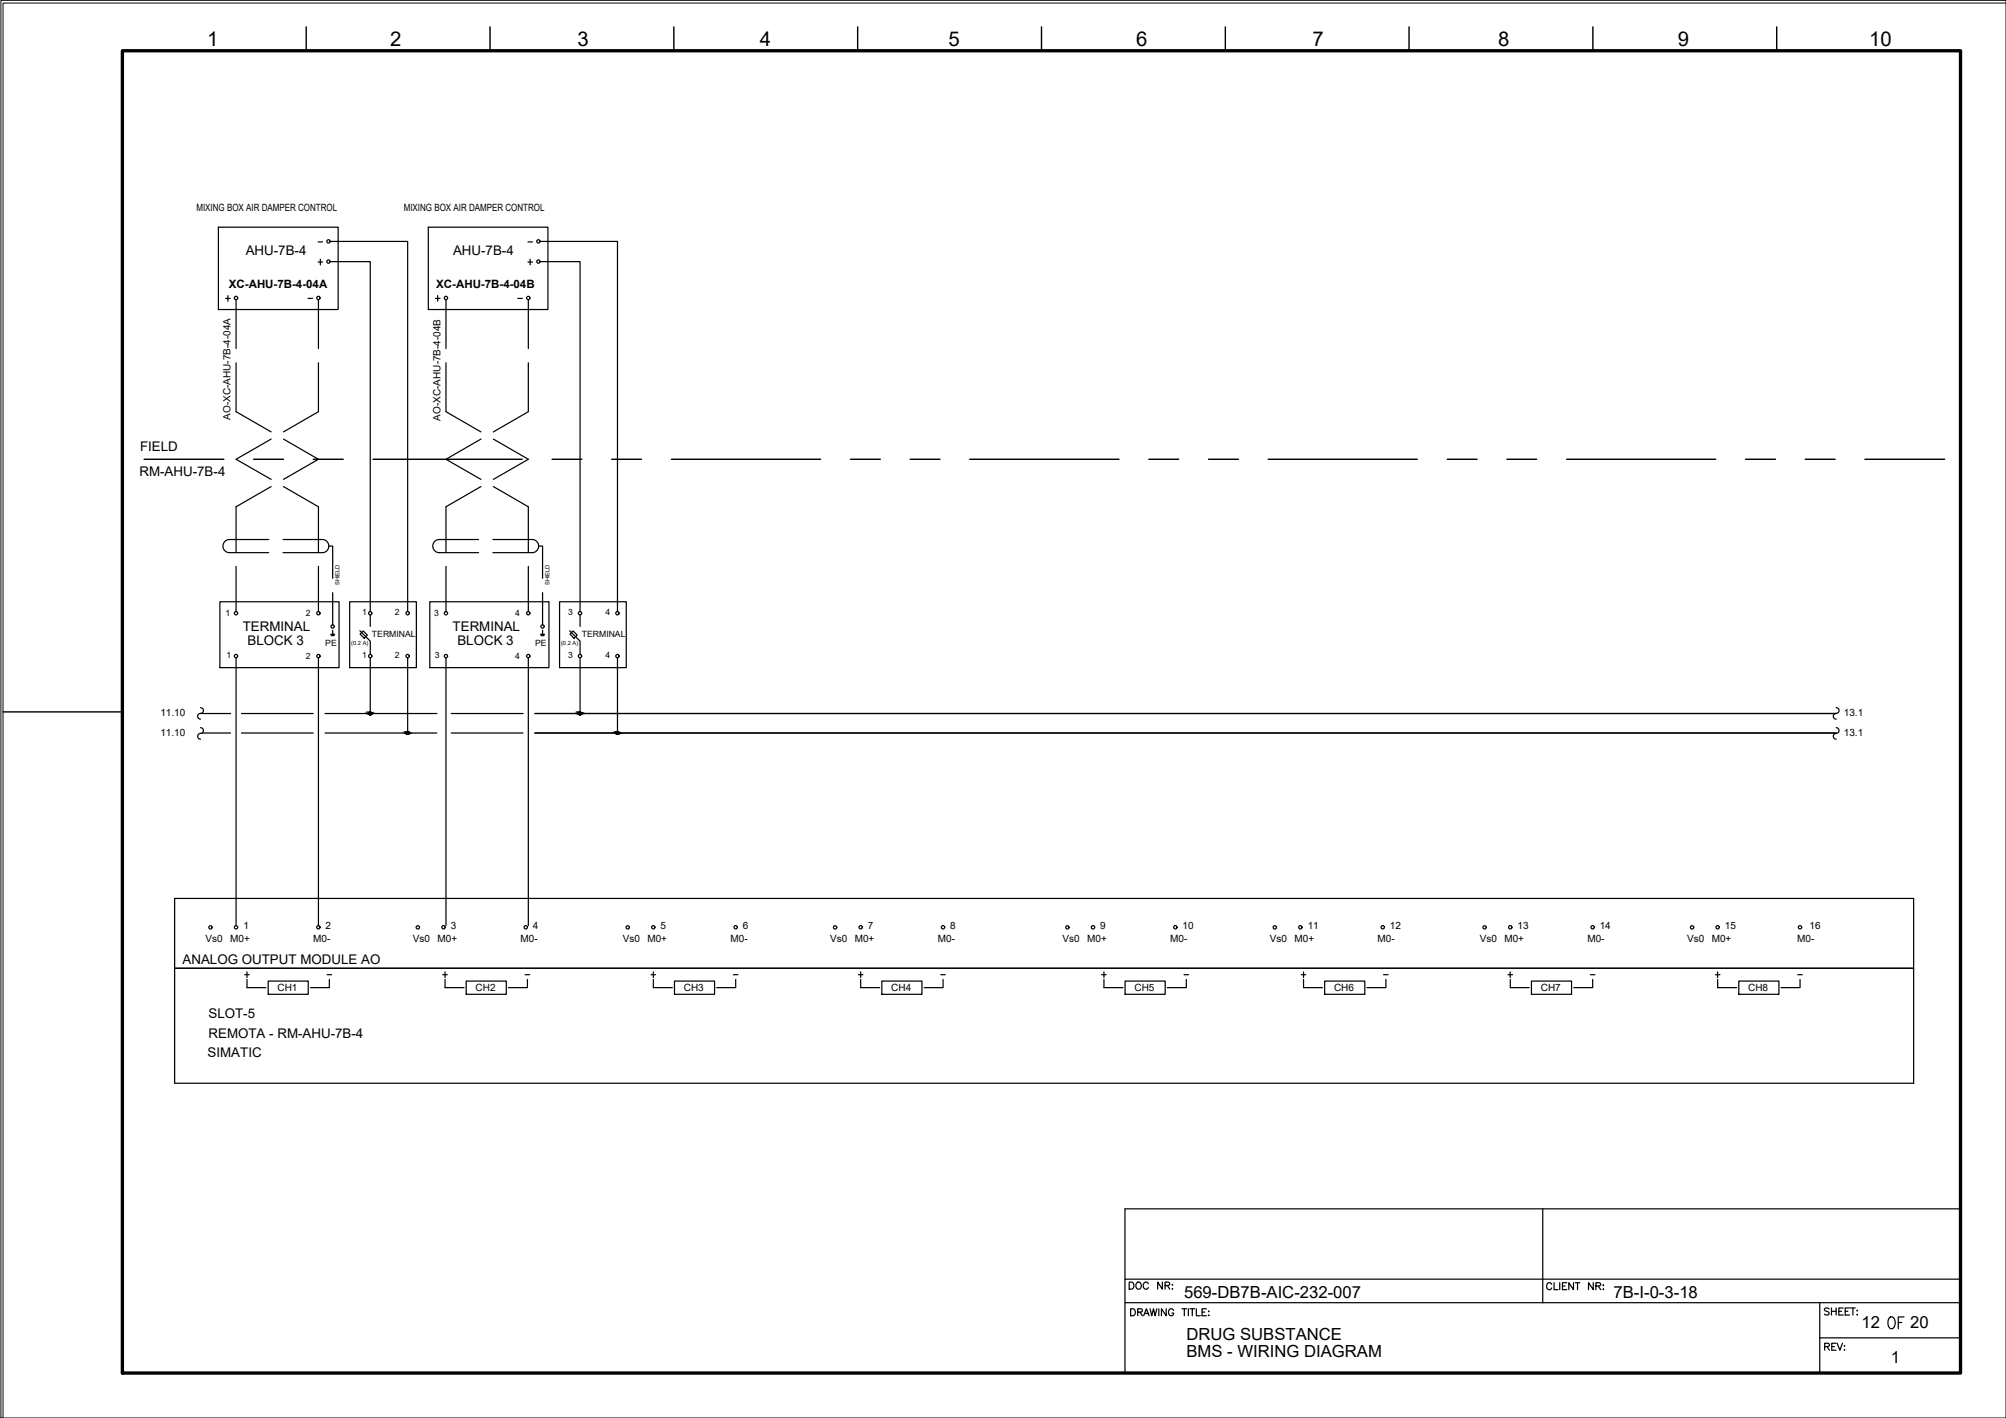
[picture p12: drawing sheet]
<svg xmlns="http://www.w3.org/2000/svg" width="420mm" height="297mm" viewBox="0 0 420 297" stroke-linecap="round" stroke-linejoin="round" font-family="sans-serif">
<!-- layer: G-TTLB-TTLB -->
<path d="M25.6 10.6h385v277h-385z" fill="none" stroke="#000" stroke-width=".7"/>
<!-- layer: G-TTLB-OTLN -->
<path d="M420.1 .6h-419.5v296.4" fill="none" stroke="#000" stroke-width=".21"/>
<!-- layer: G-TTLB-INDX -->
<path d="M64.1 5.6v5M102.6 5.6v5M141.1 5.6v5M179.6 5.6v5M218.1 5.6v5M256.6 5.6v5M295.1 5.6v5M333.6 5.6v5M372.1 5.6v5M.6 149.1h25" fill="none" stroke="#000" stroke-width=".3"/>
<!-- layer: LGSP IA4$0$LG_PLOT -->
<path d="M323.1 253.2v19.7M235.6 268h175M235.6 272.9h175M381.1 272.9v14.7M235.6 287.6h175M381.1 280.3h29.5" fill="none" stroke="#000" stroke-width=".25"/>
<!-- layer: LG_PLOT -->
<g fill="none" stroke="#000" stroke-width=".25">
<path d="M410.6 253.2h-175v34.4M236.8 274.2h.5a.78 .78 0 0 1 .5 .7 .78 .78 0 0 1-.5 .7h-.5zM238.3 274.9l.8-.1 .1-.5-.9-.1v1.4M238.8 274.9l.5 .7M239.5 275.6l.6-1.4 .6 1.4M239.8 275.1h.7M240.9 274.2l.3 1.4 .4-1.4 .3 1.4 .4-1.4M242.7 274.2v1.4M244.3 274.2v1.4l-1-1.4v1.4M245.8 274.5a.55 .55 0 0 0-.6-.3 .55 .55 0 0 0-.4 .5v.4a.53 .53 0 0 0 .5 .5 .53 .53 0 0 0 .5-.5h-.4M247.6 274.2h.9M248.1 274.2v1.4"/>
<path d="M248.9 274.2v1.4M249.2 274.2h1M249.7 274.2v1.4M250.6 274.2v1.4h.8M251.8 274.9h.5M252.7 274.2h-.9v1.4h.9M253.1 275.6h.1zM253.2 274.6v.2zM325 269a.54 .54 0 0 0-.6-.3 .54 .54 0 0 0-.4 .5v.4a.54 .54 0 0 0 .4 .6 .54 .54 0 0 0 .6-.4M325.5 268.7v1.5h.8M326.7 268.7v1.5M327.3 269.4h.5"/>
<path d="M328.2 268.7h-.9v1.5h.9M329.6 268.7v1.5l-1-1.5v1.5M329.9 268.7h1M330.4 268.7v1.5M333.7 268.7v1.5l-1-1.5v1.5M334.3 269.4l.8-.1 .2-.3-.4-.3h-.6v1.5M334.8 269.4l.5 .8M335.7 269.2h.2zM335.7 270.1h.2zM383.1 274.2a.54 .54 0 0 0-.5-.2 .54 .54 0 0 0-.5 .3l1 .7v.3l-.3 .2-.7-.2M383.6 274v1.5M383.6 274.7h1"/>
<path d="M384.6 274v1.5M385.1 274.7h.6M386.1 274h-1v1.5h1M386.5 274.7h.5M387.4 274h-.9v1.5h.9M387.6 274h1M388.1 274v1.5M389 274.5v.1zM389 275.3v.2zM382.2 282.1l.8-.1 .2-.3-.4-.3h-.6v1.4M382.7 282.1l.5 .7M383.7 282.1h.5"/>
<path d="M384.6 281.4h-.9v1.4h.9M384.8 281.4l.6 1.4 .5-1.4M386.3 281.9h.1zM386.3 282.8h.1z"/>
</g>
<!-- layer: I_LIMIT_LINE -->
<g fill="none" stroke="#000" stroke-width=".3">
<path d="M30.2 96.2h16.7M53.1 96.2h6.3M65.6 96.2h6.3M78.1 96.2h31.3M115.6 96.2h6.3M128.1 96.2h6.3M140.6 96.2h31.3M178.1 96.2h6.3M190.6 96.2h6.3M203.1 96.2h31.3M240.6 96.2h6.3M253.1 96.2h6.3"/>
<path d="M265.6 96.2h31.3M303.1 96.2h6.3M315.6 96.2h6.3M328.1 96.2h31.3M365.6 96.2h6.3M378.1 96.2h6.3M390.6 96.2h16.7"/>
</g>
<!-- layer: 0 -->
<g fill="none" stroke="#000" stroke-width=".25">
<path d="M69.2 54.8h8.4v73.3M69.2 50.6h16.2v77.5M113.1 54.8h8.4v73.3M113.1 50.6h16.2v77.5M77.6 137.8v11.7M85.4 137.8v15.8M121.5 137.8v11.7M129.3 137.8v15.8M42 149.5h6.3M42.4 153.6h5.9M50.6 149.5h15M50.6 153.6h15"/>
<path d="M68.1 149.5h23.4M68.1 153.6h23.4M94.5 149.5h15.1M94.5 153.6h15.1M112 149.5h272.6M112 153.6h272.6M400.8 188.2v38.7"/>
<circle cx="77.5" cy="149.5" r=".31"/>
<circle cx="85.4" cy="153.5" r=".31"/>
<circle cx="121.5" cy="149.5" r=".31"/>
<circle cx="129.3" cy="153.5" r=".31"/>
</g>
<!-- layer: I_DATA -->
<g fill="none" stroke="#000" stroke-width=".25">
<path d="M45.7 47.6h25.1v17.2h-25.1zM66.6 54.9h1M67.1 54.3v1.2M89.7 47.6h25.1v17.2h-25.1zM110.6 54.9h.9M111 54.3v1.2M91.2 62.5h1M91.7 61.9v1.2M46.1 126.1h24.9v13.8h-24.9zM69.3 132.9h.8M69.3 133h.7M69.4 133.1h.6"/>
<path d="M69.7 132v.9M73.2 126.1h14v13.8h-14zM90 126.1h25v13.8h-25zM113.2 132.9h.8M113.3 133h.7M113.4 133.1h.5M113.6 132v.9M117.2 126.1h14v13.8h-14zM400.8 188.2h-364.2v38.7h364.2M36.6 202.8h364.2M51.3 204.2h.9M51.7 205.2v1.7h4"/>
<path d="M51.7 203.6v1.2M56.2 205.5h8.4v2.8h-8.4zM69 205.2v1.7h-4M93.2 206.9h4M97.6 205.5h8.4v2.8h-8.4zM110.5 205.2v1.7h-4M136.8 206.9h4M141.3 205.5h8.4v2.8h-8.4zM154.1 205.2v1.7h-4M180.3 206.9h4M184.7 205.5h8.4v2.8h-8.4zM197.5 205.2v1.7h-4"/>
<path d="M230.7 204.2h1M231.2 203.6v1.2M231.2 205.2v1.7h4M235.6 205.5h8.5v2.8h-8.5zM248.5 205.2v1.7h-4M272.5 204.2h1M273 205.2v1.7h4M273 203.6v1.2M277.5 205.5h8.4v2.8h-8.4zM290.3 205.2v1.7h-4M315.8 204.2h1M316.3 203.6v1.2"/>
<path d="M316.3 205.2v1.7h4M320.8 205.5h8.4v2.8h-8.4zM333.6 205.2v1.7h-4M359.3 204.2h.9M359.7 203.6v1.2M359.8 205.2v1.7h3.9M364.2 205.5h8.4v2.8h-8.4zM377 205.2v1.7h-4"/>
<circle cx="68.8" cy="54.8" r=".35"/>
<circle cx="112.8" cy="54.8" r=".35"/>
<circle cx="93.4" cy="62.4" r=".35"/>
<circle cx="49.4" cy="128.5" r=".35"/>
<circle cx="49.4" cy="137.4" r=".35"/>
<circle cx="66.7" cy="128.5" r=".35"/>
<circle cx="66.7" cy="137.4" r=".35"/>
<circle cx="69.7" cy="131.2" r=".35"/>
<circle cx="77.5" cy="128.5" r=".35"/>
<circle cx="77.5" cy="137.4" r=".35"/>
<circle cx="85.4" cy="137.4" r=".35"/>
<circle cx="85.4" cy="128.5" r=".35"/>
<circle cx="93.4" cy="137.4" r=".35"/>
<circle cx="93.4" cy="128.5" r=".35"/>
<circle cx="110.6" cy="128.5" r=".35"/>
<circle cx="110.6" cy="137.4" r=".35"/>
<circle cx="113.6" cy="131.2" r=".35"/>
<circle cx="121.5" cy="128.5" r=".35"/>
<circle cx="121.5" cy="137.4" r=".35"/>
<circle cx="129.3" cy="128.5" r=".35"/>
<circle cx="129.3" cy="137.4" r=".35"/>
<circle cx="44.1" cy="194.3" r=".35"/>
<circle cx="49.4" cy="194.2" r=".35"/>
<circle cx="66.7" cy="194.2" r=".35"/>
<circle cx="87.5" cy="194.3" r=".35"/>
<circle cx="92.9" cy="194.2" r=".35"/>
<circle cx="110.1" cy="194.2" r=".35"/>
<circle cx="131.5" cy="194.3" r=".35"/>
<circle cx="136.8" cy="194.2" r=".35"/>
<circle cx="154.1" cy="194.2" r=".35"/>
<circle cx="174.9" cy="194.3" r=".35"/>
<circle cx="180.3" cy="194.2" r=".35"/>
<circle cx="197.5" cy="194.2" r=".35"/>
<circle cx="223.6" cy="194.3" r=".35"/>
<circle cx="228.9" cy="194.2" r=".35"/>
<circle cx="246.2" cy="194.2" r=".35"/>
<circle cx="267" cy="194.3" r=".35"/>
<circle cx="272.4" cy="194.2" r=".35"/>
<circle cx="289.6" cy="194.2" r=".35"/>
<circle cx="310.9" cy="194.3" r=".35"/>
<circle cx="316.3" cy="194.2" r=".35"/>
<circle cx="333.6" cy="194.2" r=".35"/>
<circle cx="354.4" cy="194.3" r=".35"/>
<circle cx="359.8" cy="194.2" r=".35"/>
<circle cx="377" cy="194.2" r=".35"/>
</g>
<!-- layer: I_TABS -->
<g fill="none" stroke="#000" stroke-width=".25">
<path d="M49.4 62.8v10.2M49.4 76v10.2l7.4 4.3M66.7 62.8v10.2M66.7 76v10.2l-7.3 4.3M93.4 62.8v10.2M93.4 76v10.2l7.3 4.3M110.7 62.8v10.2M110.7 76v10.2l-7.4 4.3M56.8 92l-7.4 4.2 7.4 4.2M59.4 92l7.3 4.2-7.3 4.2M100.7 92l-7.3 4.2 7.3 4.2M103.3 92l7.4 4.2-7.4 4.2"/>
<path d="M49.4 118.6v9.5M56.3 113h-8.2a1.38 1.38 0 0 0-1.4 1.4 1.38 1.38 0 0 0 1.4 1.4h8.2M56.8 101.9l-7.4 4.3v9.4M59.3 113h8.2a1.38 1.38 0 0 1 1.4 1.4 1.38 1.38 0 0 1-1.4 1.4h-8.2M59.4 101.9l7.3 4.3v9.4M66.7 118.6v9.5M68.9 114.4h.8v6.7M93.4 118.6v9.5M100.2 113h-8.2a1.38 1.38 0 0 0-1.3 1.4 1.38 1.38 0 0 0 1.3 1.4h8.2M100.7 101.9l-7.3 4.3v9.4M103.2 113h8.2a1.38 1.38 0 0 1 1.4 1.4 1.38 1.38 0 0 1-1.4 1.4h-8.2M103.3 101.9l7.4 4.3v9.4"/>
<path d="M110.7 118.6v9.5M112.8 114.4h.8v6.7M49.4 137.8v56.1M66.7 137.8v56.1M69.7 124.1v6.8M93.4 137.8v56.1M110.7 137.8v56.1M113.6 124.1v6.8M42 148.2a.64 .64 0 0 1 .6 .8 .64 .64 0 0 1-.8 .5 .6 .6 0 0 0-.4 .7 .6 .6 0 0 0 .6 .5M42 152.4a.64 .64 0 0 1 .6 .8 .64 .64 0 0 1-.8 .5 .6 .6 0 0 0-.4 .7 .6 .6 0 0 0 .6 .4M384.6 148.2a.64 .64 0 0 1 .6 .8 .64 .64 0 0 1-.8 .5 .6 .6 0 0 0-.4 .7 .6 .6 0 0 0 .6 .5M384.6 152.4a.64 .64 0 0 1 .6 .8 .64 .64 0 0 1-.8 .5 .6 .6 0 0 0-.4 .7 .6 .6 0 0 0 .6 .4"/>
</g>
<!-- layer: EI-CTRL -->
<path d="M75.4 132.1l2.2 2.2v2.8M75.4 132.8l.7-.6 .8 .8-.6 .7zM77.6 128.8v2.4M119.3 132.1l2.2 2.2v2.8M119.4 132.8l.6-.6 .9 .8-.7 .7zM121.5 128.8v2.4" fill="none" stroke="#000" stroke-width=".25"/>
<!-- layer: 0 -->
<g fill="#000" stroke="#000" stroke-width=".21">
<path d="M77.4 149.2h.2zM85.3 153.3h.1zM121.3 149.2h.2zM129.2 153.3h.1z"/>
<path d="M77.4 149.2h.2zM77.4 149.2h.2z"/>
<path d="M77.4 149.2h.2zM77.4 149.2h.2z"/>
<path d="M77.4 149.2l.2 .1zM77.3 149.3h.3z"/>
<path d="M77.3 149.3h.3zM77.3 149.3h.3z"/>
<path d="M77.3 149.3l.3 .1zM77.3 149.3l.3 .1z"/>
<path d="M77.3 149.4h.3zM77.3 149.4h.3z"/>
<path d="M77.3 149.4l.3 .1zM77.3 149.4l.3 .1z"/>
<path d="M77.5 149.7h.1zM77.5 149.7l.1 .1z"/>
<path d="M77.6 149.2h.1zM77.6 149.2h.1z"/>
<path d="M77.6 149.2h.1zM77.6 149.2h.1z"/>
<path d="M77.4 149.7h.3zM77.4 149.7h.2z"/>
<path d="M77.6 149.2h.1zM77.6 149.2h.1z"/>
<path d="M77.4 149.7h.3zM77.4 149.7h.3z"/>
<path d="M77.6 149.2l.2 .1zM77.6 149.2l.2 .1z"/>
<path d="M77.3 149.7h.5zM77.3 149.7h.4z"/>
<path d="M77.6 149.3h.2zM77.6 149.3h.2z"/>
<path d="M77.6 149.3l.2 .1zM77.6 149.3l.2 .1z"/>
<path d="M77.3 149.6h.5zM77.3 149.6l.5 .1z"/>
<path d="M77.6 149.4h.3zM77.6 149.4h.3z"/>
<path d="M77.3 149.6h.5zM77.3 149.6h.5z"/>
<path d="M77.6 149.4l.3 .1zM77.6 149.4l.3 .1z"/>
<path d="M77.3 149.5h.6zM77.3 149.5h.6z"/>
<path d="M77.3 149.5h.6zM77.3 149.5l.5 .1z"/>
<path d="M85.3 153.3h.1zM85.2 153.3h.2z"/>
<path d="M85.2 153.3h.2zM85.2 153.3h.2z"/>
<path d="M85.2 153.3l.2 .1zM85.2 153.3l.2 .1z"/>
<path d="M85.2 153.4h.2zM85.2 153.4h.2z"/>
<path d="M85.1 153.4h.3zM85.1 153.4h.3z"/>
<path d="M85.1 153.4l.3 .1zM85.1 153.4l.3 .1z"/>
<path d="M85.1 153.5l.3 .1zM85.1 153.5l.3 .1z"/>
<path d="M85.3 153.8h.1zM85.3 153.8h.1z"/>
<path d="M85.4 153.3h.1zM85.4 153.3h.1z"/>
<path d="M85.2 153.8h.3zM85.2 153.8h.2z"/>
<path d="M85.4 153.3h.2zM85.4 153.3h.2z"/>
<path d="M85.2 153.8h.4zM85.2 153.8h.3z"/>
<path d="M85.4 153.3l.2 .1zM85.4 153.3l.2 .1z"/>
<path d="M85.4 153.4h.2zM85.4 153.4h.2z"/>
<path d="M85.2 153.7h.4zM85.2 153.7l.4 .1z"/>
<path d="M85.4 153.4h.3zM85.4 153.4h.3z"/>
<path d="M85.1 153.7h.5zM85.1 153.7h.5z"/>
<path d="M85.4 153.4l.3 .1zM85.4 153.4l.3 .1z"/>
<path d="M85.4 153.5l.3 .1zM85.4 153.5l.3 .1z"/>
<path d="M85.1 153.6l.6 .1zM85.1 153.6l.6 .1z"/>
<path d="M85.1 153.7h.6zM85.1 153.7h.5z"/>
<path d="M85.1 153.6h.6zM85.1 153.6h.6z"/>
<path d="M121.3 149.2h.2zM121.3 149.2h.2z"/>
<path d="M121.3 149.2l.2 .1zM121.3 149.2l.2 .1z"/>
<path d="M121.3 149.3h.2zM121.3 149.3h.2z"/>
<path d="M121.2 149.3l.3 .1zM121.2 149.3l.3 .1z"/>
<path d="M121.2 149.4h.3zM121.2 149.4h.3z"/>
<path d="M121.2 149.4l.3 .1zM121.2 149.4l.3 .1z"/>
<path d="M121.4 149.7h.2zM121.4 149.7l.1 .1z"/>
<path d="M121.5 149.2h.1zM121.5 149.2h.1z"/>
<path d="M121.5 149.2h.1zM121.5 149.2h.1z"/>
<path d="M121.5 149.2h.2zM121.5 149.2h.2z"/>
<path d="M121.4 149.7h.2zM121.4 149.7h.2z"/>
<path d="M121.5 149.2l.2 .1zM121.5 149.2l.2 .1z"/>
<path d="M121.3 149.7h.4zM121.3 149.7h.3z"/>
<path d="M121.5 149.3h.3zM121.5 149.3h.3z"/>
<path d="M121.3 149.7h.4zM121.3 149.7h.4z"/>
<path d="M121.2 149.6h.6zM121.2 149.6l.5 .1z"/>
<path d="M121.5 149.3l.3 .1zM121.5 149.3l.3 .1z"/>
<path d="M121.5 149.4h.3zM121.5 149.4h.3z"/>
<path d="M121.5 149.4l.3 .1zM121.5 149.4l.3 .1z"/>
<path d="M121.2 149.5h.6zM121.2 149.5h.6z"/>
<path d="M121.2 149.5l.6 .1zM121.2 149.5l.6 .1z"/>
<path d="M121.2 149.6h.6zM121.2 149.6h.6z"/>
<path d="M129.2 153.3h.1zM129.2 153.3h.1z"/>
<path d="M129.2 153.3h.1zM129.1 153.3h.2z"/>
<path d="M129.1 153.3l.2 .1zM129.1 153.4h.2z"/>
<path d="M129.1 153.4h.2zM129.1 153.4h.2z"/>
<path d="M129.1 153.4h.2zM129.1 153.4h.2z"/>
<path d="M129.1 153.4l.2 .1zM129.1 153.4l.2 .1z"/>
<path d="M129 153.5l.3 .1zM129 153.5l.3 .1z"/>
<path d="M129.2 153.8h.2zM129.2 153.8h.1z"/>
<path d="M129.3 153.3h.1zM129.3 153.3h.1z"/>
<path d="M129.3 153.3h.2zM129.3 153.3h.2z"/>
<path d="M129.2 153.8h.3zM129.2 153.8h.2z"/>
<path d="M129.3 153.3h.2zM129.3 153.3h.2z"/>
<path d="M129.3 153.3l.3 .1zM129.3 153.3l.3 .1z"/>
<path d="M129.2 153.8h.3zM129.2 153.8h.3z"/>
<path d="M129.1 153.7h.4zM129.1 153.7l.4 .1z"/>
<path d="M129.3 153.4h.3zM129.3 153.4h.3z"/>
<path d="M129.3 153.4h.3zM129.3 153.4h.3z"/>
<path d="M129.1 153.7h.5zM129.1 153.7h.4z"/>
<path d="M129.3 153.4l.3 .1zM129.3 153.4l.3 .1z"/>
<path d="M129.1 153.7h.5zM129.1 153.7h.5z"/>
<path d="M129.3 153.5l.3 .1zM129.3 153.5l.3 .1z"/>
<path d="M129 153.6h.6zM129 153.6h.6z"/>
<path d="M129 153.6h.6zM129 153.6l.6 .1z"/>
</g>
<path d="M.2 .1h420v296.9h-420z" fill="none" stroke="#000" stroke-width=".21"/>
<text font-size="5.7" x="394.4" y="279.4">OF</text>
<text font-size="4.4" x="235.7" y="271.3">DOC NR:</text>
<g font-size="4.3">
<text x="43.4" y="9.6">1</text>
<text x="81.7" y="9.6">2</text>
<text x="120.9" y="9.6">3</text>
<text x="159.2" y="9.6">4</text>
<text x="198.6" y="9.6">5</text>
<text x="238" y="9.6">6</text>
<text x="274.9" y="9.6">7</text>
<text x="313.8" y="9.6">8</text>
<text x="351.4" y="9.6">9</text>
<text x="391.5" y="9.6">10</text>
</g>
<g font-size="4">
<text x="46.2" y="64.2">+</text>
<text x="91.7" y="206">+</text>
<text x="135.5" y="206">+</text>
<text x="178.9" y="206">+</text>
</g>
<g font-size="3.5">
<text x="248" y="271.9">569-DB7B-AIC-232-007</text>
<text x="338" y="272">7B-I-0-3-18</text>
<text x="248.5" y="280.7">DRUG SUBSTANCE</text>
<text x="389.9" y="278.2">12</text>
<text x="400.1" y="278.2">20</text>
<text x="248.5" y="284.3">BMS - WIRING DIAGRAM</text>
<text x="396.1" y="285.6">1</text>
</g>
<g font-size="2.8">
<text x="51.5" y="53.4">AHU-7B-4</text>
<text x="94.9" y="53.4">AHU-7B-4</text>
<text x="29.3" y="94.5">FIELD</text>
<text x="29.2" y="99.6">RM-AHU-7B-4</text>
<text x="50.8" y="132.2">TERMINAL</text>
<text x="51.8" y="135.1">BLOCK 3</text>
<text x="94.8" y="132.2">TERMINAL</text>
<text x="95.8" y="135.1">BLOCK 3</text>
<text x="38.2" y="201.9">ANALOG OUTPUT MODULE AO</text>
<text x="43.7" y="213.3">SLOT-5</text>
<text x="43.5" y="221.3">SIMATIC</text>
<text x="43.7" y="217.5">REMOTA - RM-AHU-7B-4</text>
</g>
<g font-size="2.6">
<text x="65.6" y="51.9">-</text>
<text x="109.7" y="51.9">-</text>
<text x="63.5" y="63.9">-</text>
<text x="107.6" y="63.9">-</text>
<text x="67.7" y="205.3">-</text>
<text x="109" y="205.3">-</text>
<text x="152.8" y="205.3">-</text>
<text x="196.1" y="205.3">-</text>
<text x="246.9" y="205.3">-</text>
<text x="288.9" y="205.3">-</text>
<text x="332.3" y="205.3">-</text>
<text x="375.7" y="205.3">-</text>
</g>
<g font-size="2.4">
<text x="47.9" y="60.3">XC-AHU-7B-4-04A</text>
<text x="91.4" y="60.3">XC-AHU-7B-4-04B</text>
</g>
<g font-size="2.1">
<text x="41.1" y="44.2">MIXING BOX AIR DAMPER CONTROL</text>
<text x="84.6" y="44.2">MIXING BOX AIR DAMPER CONTROL</text>
<text x="48.3" y="87.9" transform="rotate(-90 48.3 87.9)">AO-XC-AHU-7B-4-04A</text>
<text x="92.2" y="88.1" transform="rotate(-90 92.2 88.1)">AO-XC-AHU-7B-4-04B</text>
<text x="33.6" y="150">11.10</text>
<text x="386.2" y="150">13.1</text>
<text x="33.6" y="154.2">11.10</text>
<text x="386.2" y="154.2">13.1</text>
<text x="43.1" y="197.3">Vs0</text>
<text x="48.2" y="197.3">M0+</text>
<text x="51" y="194.7">1</text>
<text x="65.6" y="197.3">M0-</text>
<text x="68.2" y="194.7">2</text>
<text x="86.5" y="197.3">Vs0</text>
<text x="91.7" y="197.3">M0+</text>
<text x="94.4" y="194.7">3</text>
<text x="109.1" y="197.3">M0-</text>
<text x="111.6" y="194.7">4</text>
<text x="130.5" y="197.3">Vs0</text>
<text x="135.6" y="197.3">M0+</text>
<text x="138.4" y="194.7">5</text>
<text x="153" y="197.3">M0-</text>
<text x="155.6" y="194.7">6</text>
<text x="173.9" y="197.3">Vs0</text>
<text x="179" y="197.3">M0+</text>
<text x="181.8" y="194.7">7</text>
<text x="196.4" y="197.3">M0-</text>
<text x="199" y="194.7">8</text>
<text x="222.5" y="197.3">Vs0</text>
<text x="227.7" y="197.3">M0+</text>
<text x="230.5" y="194.7">9</text>
<text x="245.1" y="197.3">M0-</text>
<text x="247.7" y="194.7">10</text>
<text x="266" y="197.3">Vs0</text>
<text x="271.1" y="197.3">M0+</text>
<text x="273.9" y="194.7">11</text>
<text x="288.5" y="197.3">M0-</text>
<text x="291.1" y="194.7">12</text>
<text x="309.9" y="197.3">Vs0</text>
<text x="315.1" y="197.3">M0+</text>
<text x="317.9" y="194.7">13</text>
<text x="332.5" y="197.3">M0-</text>
<text x="335.1" y="194.7">14</text>
<text x="353.4" y="197.3">Vs0</text>
<text x="358.5" y="197.3">M0+</text>
<text x="361.3" y="194.7">15</text>
<text x="376.4" y="197.3">M0-</text>
<text x="379" y="194.7">16</text>
<text x="58.1" y="207.7">CH1</text>
<text x="99.6" y="207.7">CH2</text>
<text x="143.2" y="207.7">CH3</text>
<text x="186.7" y="207.7">CH4</text>
<text x="237.6" y="207.7">CH5</text>
<text x="279.4" y="207.7">CH6</text>
<text x="322.7" y="207.7">CH7</text>
<text x="366.2" y="207.7">CH8</text>
</g>
<g font-size="1.8">
<text x="47.2" y="129">1</text>
<text x="64.1" y="129">2</text>
<text x="75.9" y="128.8">1</text>
<text x="82.7" y="128.8">2</text>
<text x="90.9" y="129">3</text>
<text x="107.9" y="129">4</text>
<text x="119" y="128.8">3</text>
<text x="126.9" y="128.8">4</text>
<text x="47.4" y="137.9">1</text>
<text x="64.1" y="138">2</text>
<text x="68.1" y="135.2">PE</text>
<text x="75.9" y="137.7">1</text>
<text x="77.9" y="133.4">TERMINAL</text>
<text x="82.7" y="137.7">2</text>
<text x="91.1" y="137.9">3</text>
<text x="107.9" y="138">4</text>
<text x="112.1" y="135.2">PE</text>
<text x="119" y="137.7">3</text>
<text x="121.9" y="133.4">TERMINAL</text>
<text x="126.9" y="137.7">4</text>
</g>
<g font-size="1.2">
<text x="71.1" y="122.6" transform="rotate(-90 71.1 122.6)">SHIELD</text>
<text x="115.1" y="122.6" transform="rotate(-90 115.1 122.6)">SHIELD</text>
<text x="73.6" y="135.2">(0.2 A)</text>
<text x="117.5" y="135.2">(0.2 A)</text>
</g>
</svg>
